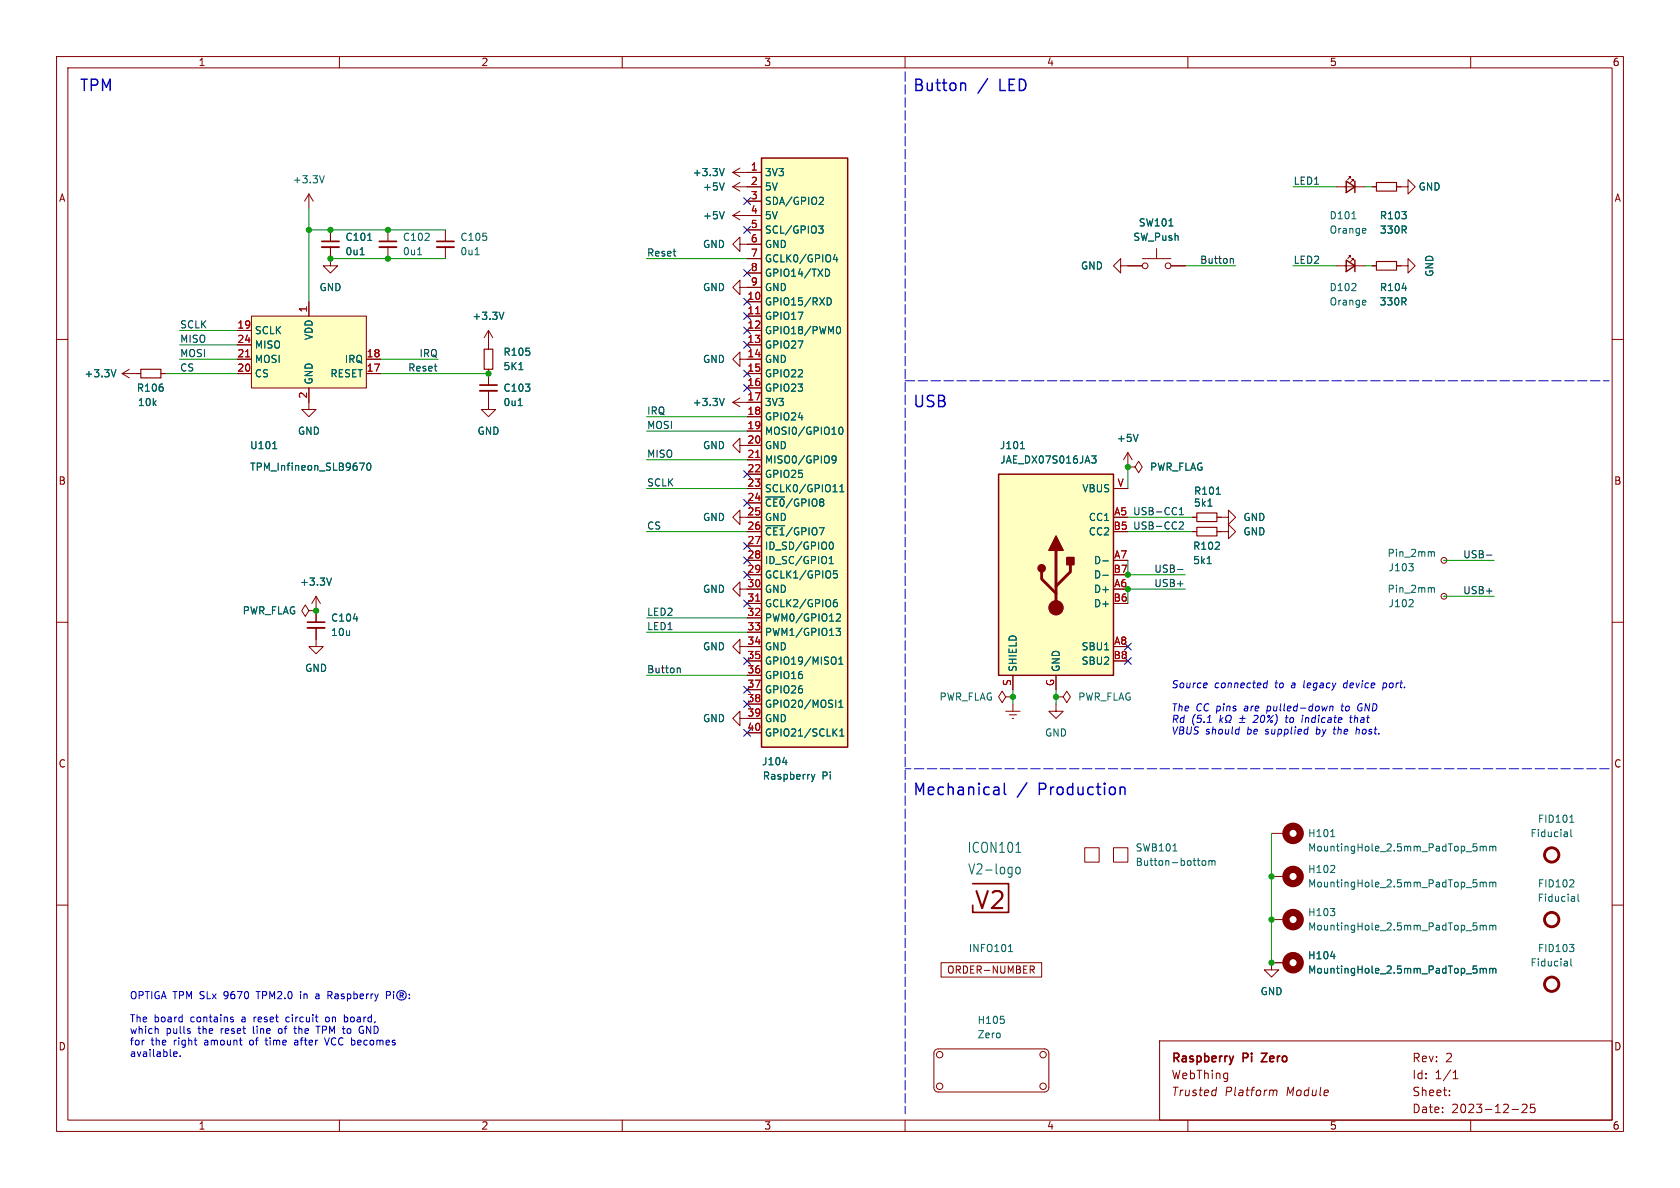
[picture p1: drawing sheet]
<svg xmlns="http://www.w3.org/2000/svg" width="297mm" height="210mm" viewBox="0 0 297 210" stroke-linecap="round" stroke-linejoin="round" font-family="sans-serif">
<g fill="none" stroke="#840000" stroke-width=".18">
<path d="M10 10h277v190h-277zM12 12h273v186h-273zM60 10v2M110 10v2M160 10v2M210 10v2M260 10v2M54.6 34.3l-.8 1.3M54.6 34.3v2.5M54.6 34.3l.8 1.3M129.5 30.5h5.1M129.5 33h5.1"/>
<path d="M129.5 38.1h5.1M129.5 38.1l1.3 .8M129.5 30.5l1.3 .7M129.5 33l1.3 .8M130.8 37.3l-1.3 .8M130.8 29.7l-1.3 .8M130.8 32.3l-1.3 .7M132.1 35.6h2.5M236.2 33h5.1M238.8 31.5v-.3h-.3h.3l-.5 .6M239.3 32v-.2h-.3h.3l-.5 .5M242.6 33h.7"/>
<path d="M246.9 33h2v-1.2l1.3 1.2-1.3 1.3v-1.3M10 60h2M41.9 58.4h2.5M44.4 55.9h20.4v12.7h-20.4zM54.6 53.3v2.6M58.4 43.7v3.3h1.3l-1.3 1.3-1.3-1.3h1.3M58.4 40.6v2.1M68.6 40.6v2.1M68.6 43.7v2M78.7 40.6v2.1M78.7 43.7v2M86.4 58.4v3.3"/>
<path d="M86.4 58.4l-.8 1.3M86.4 58.4l.7 1.3M130.8 43.2v-1.3l-1.3 1.3 1.3 1.3v-1.3h3.8M130.8 50.8v-1.3l-1.3 1.3 1.3 1.3v-1.3h3.8M132.1 53.3h2.5M132.1 55.9h2.5M132.1 58.4h2.5M132.1 40.6h2.5M132.1 45.7h2.5M132.1 48.3h2.5M198.1 47v-1.3l-1.3 1.3 1.3 1.3v-1.3h3.8M201.9 45.7h5.1"/>
<path d="M204.5 43.9v1.8M207 47h2.5M236.2 47h5.1M238.8 45.5v-.3h-.3h.3l-.5 .5M239.3 46v-.3h-.3h.3l-.5 .5M242.6 47h.7M246.9 47h2v-1.3l1.3 1.3-1.3 1.3v-1.3M285 60h2M21.6 66l1.3 .8M21.6 66h3.3M22.9 65.3l-1.3 .7M28.4 66h.8"/>
<path d="M41.9 66h2.5M41.9 61h2.5M41.9 63.5h2.5M54.6 68.6v3.8h1.3l-1.3 1.3-1.3-1.3h1.3M64.8 66h2.5M64.8 63.5h2.5M86.4 69.1v3.3h1.2l-1.2 1.3-1.3-1.3h1.3M86.4 65.3v2.8M129.5 71.1h5.1M129.5 71.1l1.3 .8M130.8 78.7v-1.2l-1.3 1.2 1.3 1.3v-1.3h3.8M130.8 63.5v-1.3l-1.3 1.3 1.3 1.3v-1.3h3.8"/>
<path d="M130.8 70.4l-1.3 .7M132.1 66h2.5M132.1 61h2.5M132.1 68.6h2.5M132.1 73.7h2.5M132.1 76.2h2.5M130.8 91.4v-1.2l-1.3 1.2 1.3 1.3v-1.3h3.8M132.1 86.4h2.5M132.1 81.3h2.5M132.1 83.8h2.5M132.1 88.9h2.5M132.1 94h2.5"/>
<path d="M132.1 96.5h2.5M132.1 99.1h2.5M196.8 86.4h2.6M199.4 82.6h1.3l.6-1.1 .6 1.1-.6 1-.6-1M199.4 82.6h.1M199.4 80l-.8 1.3M199.4 80v2.6M199.4 80l.8 1.3M210.8 91.4h.8M210.8 94h.8M215.1 91.4h2.1v-1.2l1.2 1.2-1.2 1.3v-1.3M215.1 94h2.1v-1.3l1.2 1.3-1.2 1.3v-1.3"/>
<path d="M255.3 99.1h.1M10 110h2M54.6 108l-.6-1.1-.7 1.1 .7 1 .6-1h1.3M55.9 111v3.3h1.2l-1.2 1.3-1.3-1.3h1.3M55.9 108h.1M55.9 105.4v4.6M55.9 105.4l-.8 1.3M55.9 105.4l.7 1.3M130.8 114.3v-1.3l-1.3 1.3 1.3 1.3v-1.3h3.8M130.8 104.1v-1.2l-1.3 1.2 1.3 1.3v-1.3h3.8M132.1 101.6h2.5M132.1 106.7h2.5"/>
<path d="M132.1 109.2h2.5M132.1 111.8h2.5M132.1 116.8h2.5M132.1 119.4h2.5M179.1 119.4v2.5M186.7 119.4v2.5M255.3 105.4h.1M285 110h2M130.8 127v-1.3l-1.3 1.3 1.3 1.3v-1.3h3.8M132.1 121.9h2.5M132.1 124.5h2.5M132.1 129.5h2.5"/>
<path d="M177.8 123.2l-.6-1-.7 1 .7 1 .6-1h1.3M177.8 125.7h2.5M178.4 126.4h1.3M178.9 127h.3M179.1 123.2h.1M179.1 124.5v1.2M186.7 124.5v1.2h1.3l-1.3 1.3-1.3-1.3h1.3M186.7 123.2h1.3l.6-1 .6 1-.6 1-.6-1M186.7 123.2h.1M10 160h2M191.8 149.9h2.5v2.5h-2.5zM196.8 149.9h2.6v2.5h-2.6z"/>
<path d="M224.8 154.9h2.5M224.8 147.3h2.5M285 160h2M166.4 170.2h17.7v2.5h-17.7zM182.1 170.8h.5l.2 .2-.1 .4h-.6M182.4 171.4l.4 .6M224.8 162.6h2.5M227.3 170.2h-2.5v1.3h1.3l-1.3 1.2-1.3-1.2h1.3M60 198v2M110 198v2M160 198v2M165.3 185.6l.6-.2h18.8a.77 .77 0 0 1 .7 .8v6.1a.78 .78 0 0 1-.7 .7h-18.8a.76 .76 0 0 1-.8-.7v-6.1z"/>
<path d="M205 184h80v14h-80zM210 198v2M215.1 192.2l-.2 1.5M224.9 192.7l.2 .2M225.1 192.9l-.1 .8M225.1 192.9a.38 .38 0 0 1 .6-.1v.9M256.2 193.6v.1M256.2 192.8v.1M256.9 190.7h.8M256.9 189.6l.4-.4v1.5M260 198v2M267.3 196.1h1.2"/>
<path d="M269.1 195.3l.6-.1 .2 .1 .1 .3-1 1.1h1M271.3 195.2h-.7l-.1 .7 .2-.1h.5l.2 .3-.1 .5-.2 .1-.6-.1"/>
<circle cx="202.4" cy="47" r=".51"/>
<circle cx="206.5" cy="47" r=".51"/>
<circle cx="255.3" cy="99.1" r=".51"/>
<circle cx="255.3" cy="105.4" r=".51"/>
<circle cx="166.1" cy="186.4" r=".57"/>
<circle cx="166.1" cy="192" r=".57"/>
<circle cx="184.4" cy="186.4" r=".57"/>
<circle cx="184.4" cy="192" r=".57"/>
</g>
<path d="M56.9 42.7h3M67.1 42.7h3M77.2 42.7h3.1M84.8 68.1h3.1M54.4 110h3M172 156.2h6.3v5.1h-6.3v-1.3M218.1 186.7l-.4 1M223 186.2h1l-1 1.5h1" fill="none" stroke="#840000" stroke-width=".3"/>
<g fill="none" stroke="#840000" stroke-width="1.3">
<circle cx="228.6" cy="147.3" r="1.27"/>
<circle cx="228.6" cy="154.9" r="1.27"/>
<circle cx="228.6" cy="162.6" r="1.27"/>
<circle cx="228.6" cy="170.2" r="1.27"/>
</g>
<g fill="none" stroke="#006464" stroke-width=".18">
<path d="M57.3 31.1l-.4 1.2M128 37.4l-.4 1.3M128 29.8l-.4 1.3M128 32.3l-.4 1.3M144.7 39.9h.8l-.4 .5 .3 .2 .1 .4-.2 .2h-.4M145 34.9h.4l.2 .3-.8 .9h.8M206.6 39.9h.8M239 38.7h.7M63.7 45h.7M65 42.5h.7M73.8 45h.8M84 45h.7"/>
<path d="M89.1 55.2l-.4 1.3M145.9 47.6a.64 .64 0 0 1 .8 .6 .64 .64 0 0 1-.8 .6M146.2 52.6a.64 .64 0 0 1 .8 .7 .64 .64 0 0 1-.8 .6M147.6 45l-.3 .9h.8M147.9 58.2l.1-.3 .2-.2a.68 .68 0 0 1 .4 .7 .68 .68 0 0 1-.4 .6l-.2-.1-.1-.4M147.9 45.5v.8M241.3 40.4l.2 .3-.6 .1M241.3 53.1l.2 .3-.6 .1M241.4 41.2h-.1M241.4 53.9h-.1M247.9 51h.8M20.5 65.3l-.4 1.3"/>
<path d="M48.2 79.3h.7M91.6 71.7h.7M91.7 65.3h.8M128 70.4l-.4 1.3M148.5 75.6l.1-.1a.68 .68 0 0 1 .4 .6 .68 .68 0 0 1-.4 .7 .84 .84 0 0 1-.1-1.2zM180.4 79.3h.7M201.2 76.8l-.4 1.2M63.6 81.9h.8l-.5 1.2M65 82l.1-.1a.68 .68 0 0 1 .5 .6 .68 .68 0 0 1-.5 .6l-.1-.1-.2-.4zM135.4 87.9h3.3M135.4 92.9h3.3M146.6 99.6h.7"/>
<path d="M146.6 98.7l.4-.3v1.2M146.8 95.9l.1-.1a.68 .68 0 0 1 .4 .7 .68 .68 0 0 1-.4 .6l-.1-.1M147.3 86.9h.7M147.8 81.1l-.2 .3-.4-.1-.1-.2 .1-.4 .4-.1 .1 .1a.84 .84 0 0 1-.3 1.2h-.2M148.5 86.9h.7M148.5 86l.3-.3v1.2M193 80.6h.8l-.5 .5 .4 .1v.5l-.2 .2-.5-.1M195 99.2h.9M213.4 99.6h.7M213.6 89.5h.7M215 87.4h.7M249.1 99.6h.7l-.4 .5"/>
<path d="M253.1 97.6h.4l.1 .8M58.6 102.2l-.4 1.2M62.5 109.4h.7M147.3 106.7l.3-.2h.2l.2 .2v.3l-.2 .3-.4-.1-.1-.2M147.7 116.3v.9M147.8 111.1h.8l-.4 .5 .3 .1v.5l-.1 .1h-.5M147.9 108.7l.5-.2 .2 .4-.8 .9h.8M147.9 106l-.3 .1-.3 .4M148 100.9h-.6l-.1 .6 .2-.1 .4 .1 .1 .1v.5l-.2 .1-.5-.1M148.3 117.4h.7M148.3 116.5l.4-.4v1.3M195 101.7h.9"/>
<path d="M249.7 106.1l.1 .1v.3l-.7 .8h.7M249.7 100.2l.1 .2-.1 .4M253.1 103.9h.4l.1 .8M138.4 134.8h.7M143.4 136.9l.4 .8M143.8 137.7l-.4 .5M144.1 136.9l-.3 .8M147.4 129.4l.6 .7M148 128.8l-.7 .8M148.3 124.1l.4-.3v1.2M148.3 125h.7M148.5 129.2l.3-.4v1.3"/>
<path d="M148.5 130.1h.7M179.6 150.7h.9M179.7 153.4a.39 .39 0 0 1 .7 .2v.5a.4 .4 0 0 1-.4 .4 .4 .4 0 0 1-.4-.4v-.5zM207.4 150.4h.7M212.6 152.2l.3-.1 .3 .3v.3l-.3 .3-.3-.1-.1-.2zM213.7 152.3l.4-.2 .2 .2M213.7 152.1v.9M214.3 152.3l.1-.2 .3 .1 .1 .8M214.3 152.3v.7M235.2 154.2h.8M235.2 147.9h.8M235.9 153.1v.4"/>
<path d="M260.5 155.5h.6M260.5 149.2h.6M261 149.7l.1 .2-.1 .5M261 156.1l.1 .1-.1 .5M261.7 149.6v.8M261.7 155.9v.9M261.7 156.1l.3-.2 .2 .2M261.7 149.7l.3-.1 .2 .2M262.2 149.8v.6M262.2 156.1v.7M262.2 149.8l.2-.2 .3 .1 .1 .7M262.2 156.1l.2-.2 .3 .1 .1 .8"/>
<path d="M263.4 149.6v.8M263.4 155.9v.9M263.4 156.1l.3-.2 .2 .2M263.4 149.7l.3-.1 .2 .2M263.9 149.8v.6M263.9 156.1v.7M263.9 149.8l.2-.2 .3 .1 .1 .7M263.9 156.1l.2-.2 .3 .1 .1 .8M277 147.1l.1 .8M277.1 147.8l-.1 .1M277.1 147.4h-.1M277.5 145.4h.7"/>
<path d="M277.7 146.6v1.1l.2 .2M277.8 144.3l.1-.2v1.3M278.1 155.6l.1 .2v.3l-.7 .7h.7M278.3 158.5l.1 .8M278.4 159.3h-.1M278.4 158.8h-.1M279 158.1v1l.2 .2M178.3 168.2h.7M178.5 167.1l.1-.2v1.3M235.2 160.6h.8l-.5 .5M235.2 169.1h.8M235.9 161.2v.5"/>
<path d="M260.5 163.1h.6M260.5 170.8h.6M261 163.7l.1 .2-.1 .4M261 171.3l.1 .2-.1 .5M261.7 163.7l.3-.1 .2 .1M261.7 163.6v.8M261.7 171.2v.8M261.7 171.3l.3-.1 .2 .2M262.2 163.7l.2-.1h.3l.1 .8M262.2 163.7v.7M262.2 171.4v.6M262.2 171.4l.2-.2h.3l.1 .8"/>
<path d="M263.4 163.7l.3-.1 .2 .1M263.4 163.6v.8M263.4 171.2v.8M263.4 171.3l.3-.1 .2 .2M263.9 163.7l.2-.1h.3l.1 .8M263.9 163.7v.7M263.9 171.4v.6M263.9 171.4l.2-.2h.3l.1 .8M277 170l.1 .8M277.1 170.7l-.1 .1M277.1 170.2l-.1 .1M277.5 166.9h.7l-.4 .5"/>
<path d="M277.7 169.5v1.1l.2 .2M278.1 167.5l.1 .2-.1 .5M177.5 180.3v.5"/>
</g>
<g fill="none" stroke="#840000" stroke-width=".51">
<path d="M186.7 97.3v10.1M189.2 99.8v1.3l-2.5 2.5M184.1 101.1v1.3l2.6 2.5"/>
<circle cx="274.3" cy="151.1" r="1.27"/>
<circle cx="274.3" cy="162.6" r="1.27"/>
<circle cx="274.3" cy="174" r="1.27"/>
</g>
<path d="M56.9 43.7h3M67.1 43.7h3M77.2 43.7h3.1M84.8 69.1h3.1M54.4 111h3" fill="none" stroke="#840000" stroke-width=".33"/>
<g fill="#ffffc2" stroke="#ffffc2" stroke-width=".18">
<path d="M176.5 83.8h20.3v35.6h-20.3z"/>
<path d="M134.6 27.9h15.3v104.2h-15.3z"/>
<path d="M44.4 55.9h20.4v12.7h-20.4z"/>
</g>
<path d="M134.6 27.9h15.3v104.2h-15.3zM238 32l1.5 1-1.5 1zM239.5 32v2M238 46l1.5 1-1.5 1zM239.5 46v2M176.5 83.8h20.3v35.6h-20.3z" fill="none" stroke="#840000" stroke-width=".25"/>
<g fill="#840000" stroke="#840000" stroke-width=".25">
<path d="M186.7 94.7l1.3 2.6h-2.6z"/>
<path d="M188.6 98.6h1.3v1.2h-1.3z"/>
<circle cx="184.1" cy="100.5" r=".63"/>
</g>
<circle cx="186.7" cy="107.4" r="1.27" fill="#840000" stroke="#840000" stroke-width=".18"/>
<path d="M133.6 55.5h.7M43.4 63.1h.7M133.6 80.9h.7M133.6 106.3h.7" fill="none" stroke="#a90000" stroke-width=".18"/>
<path d="M243.3 32.3h3.6v1.5h-3.6zM243.3 46.2h3.6v1.6h-3.6zM24.9 65.3h3.5v1.5h-3.5zM85.6 61.7h1.5v3.6h-1.5zM211.6 93.2h3.5v1.5h-3.5zM211.6 90.7h3.5v1.5h-3.5z" fill="none" stroke="#840000" stroke-width=".2"/>
<path d="M217.7 45.7l.3 .2v.6M208.5 91h.7M208.5 90.1l.3-.4v1.3M208.5 92.4l.5-.1 .2 .3-.8 .9h.8M262.8 98.1h1M119.9 118.1l.4 .2v.6M208.2 100.7h.9" fill="none" stroke="#0f0f0f" stroke-width=".18"/>
<g fill="none" stroke="#0000c2" stroke-width=".18">
<path d="M208.2 120.4l-.5-.1-.2 .3 .1 .3 .5 .2-.1 .4-.2 .1-.4-.1M208.7 120.9l.2-.2 .3 .2v.4l-.1 .2-.3 .1-.2-.1zM209.9 120.7l-.1 .8 .3 .1 .2-.1M210.4 120.7l-.1 .9M211 120.7l-.1 .9M211.4 120.7l-.4 .3M212.3 120.8h-.4l-.2 .5 .2 .3 .4-.1M212.8 121.2l.6-.2v-.2h-.5l-.2 .6 .2 .2 .4-.1M215.8 126.4l-.2 1.3M215.8 127.2l.3 .5M216.2 126.9l-.5 .5M216.7 126.8v.3l.2 .4v.2h-.3"/>
<path d="M217.7 126.8a.58 .58 0 0 1-.4 .7v.2h.3M219.1 127.7h.9M219.1 128.5l-.1 1.3M219.2 127h.9M219.7 126.5l-.1 1M221.9 126.4l-.2 .2M222.2 126.4l.2 .3-.1 .3-.8 .7h.8M223.2 126.4a.82 .82 0 0 0-.1 1.3 .75 .75 0 0 0 .2-1.3M223.5 120.8h.5M223.9 121.5l-.3 .1M224.1 120.3l-.2 1.3M224.7 127.4h.2v.3h-.3z"/>
<path d="M225.1 126.4l-1.1 1.3M225.8 126.8v.6l-.4 .7M227.2 126.9h.5M227.5 126.4l-.2 1.1 .3 .2M230.2 126.9l-.1 .8M234.7 124.8l-.4 .9M235.1 124.9l.2-.1 .3 .1v.8M235.1 124.8l-.1 .9M235.7 128.9h.5M235.9 128.5l-.1 1.1 .3 .2M237.1 124.8h.5M237.3 124.4l-.1 1.1 .3 .2"/>
<path d="M237.7 120.8l-.2 .5 .2 .3M238.6 126.9h.5M238.8 126.4l-.1 1.1 .3 .2M239.9 128.5l-.2 1.3M240.2 128.9l-.4 .1M240.5 124.4a.65 .65 0 0 0-.5 .6 .65 .65 0 0 0 .5 .7M244.5 121.5l.3 .1M244.6 120.7l-.2 1.3M244.9 120.7l-.3 .1M40.9 179.8l.3 .1M50.8 179.8l-.3 .2v.4l.3 .2M53.1 175.3v.1"/>
<path d="M53.1 175.7v.8M56.2 175.7l-.3 .1M56.3 176.1h-.3l-.2 .1 .1 .3h.4M58 175.3h.6M58 179.8l-.3 .1-.1 .1v.5l.4 .1M58.3 175.9l.4 .6M58.6 175.9h-.6M60.9 179.9l.3-.1 .2 .1M68.3 175.9h.6l.1-.2v-.3l-.7-.1v1.2M69.6 175.3v.1M69.6 175.7v.8M70.7 176l.5-.1v-.3l-.5-.1v.9"/>
<path d="M71 176l.3 .4M72.4 176.4v.1M72.4 175.8v.1M27.8 181.8l.2 .2v.7M30.8 186.7h.4M30.8 186l.3-.1 .2 .3-.6 .1M31.8 186.7v.1M33.5 182.3l.2 .1-.2 .3M33.5 181.8l.1 .1M40.9 180.2l.3 .1 .1 .2-.2 .1h-.2M46.8 183.9h.5M47 183.5l.1 1.2"/>
<path d="M49.3 181.9l-.1 .2 .1 .5M51.9 181.8h.5M52.1 181.4v1.1l.3 .2M52.5 183.9h-.4M52.5 184.2h-.3l-.2 .2 .1 .3h.4M55.9 181.4h.7M56.2 181.4v1.3M57.4 183.5l.4 1.2 .4-1.2M61.4 180.5l-.2 .1h-.3M64 182.1h.3v.5l-.4 .1"/>
<circle cx="71" cy="175.9" r=".85"/>
</g>
<path d="M177.6 138.5v1.7l.2 .3" fill="none" stroke="#0000c2" stroke-width=".25"/>
<path d="M160 12.7v184.2M160 67.3h124.5M284.5 135.9h-124.5" fill="none" stroke="#0000c2" stroke-width=".18" stroke-dasharray="1.7 .6"/>
<g fill="none" stroke="#009600" stroke-width=".18">
<path d="M54.6 36.8v16.5M228.6 33h7.6M241.3 33h1.3M31.7 58.4h10.2M54.6 40.6h24.1M58.4 45.7h20.3M114.3 45.7h17.8M209.5 47h8.9M228.6 47h7.6M241.3 47h1.3M29.2 66h12.7M31.7 61h10.2"/>
<path d="M31.7 63.5h10.2M67.3 66h19.1M67.3 63.5h10.2M114.3 76.2h17.8M114.3 73.7h17.8M114.3 94h17.8M114.3 81.3h17.8M114.3 86.4h17.8M199.4 94h11.4M199.4 82.6v3.8M199.4 99.1v2.5h10.1M199.4 91.4h11.4"/>
<path d="M255.3 99.1h8.9M114.3 109.2h17.8M114.3 111.8h17.8M114.3 119.4h17.8M209.5 104.1h-10.1v2.6M255.3 105.4h8.9M179.1 121.9v2.6M186.7 121.9v2.6M224.8 147.3v22.9"/>
</g>
<g fill="none" stroke="#000084" stroke-width=".18">
<path d="M131.5 35l1.2 1.2M132.7 35l-1.2 1.2M131.5 47.7l1.2 1.2M131.5 40l1.2 1.2M131.5 57.8l1.2 1.2M131.5 55.3l1.2 1.2M131.5 52.7l1.2 1.2M132.7 47.7l-1.2 1.2M132.7 40l-1.2 1.2M132.7 57.8l-1.2 1.2M132.7 55.3l-1.2 1.2M132.7 52.7l-1.2 1.2"/>
<path d="M131.5 65.4l1.2 1.2M131.5 68l1.2 1.2M131.5 60.4l1.2 1.2M132.7 65.4l-1.2 1.2M132.7 68l-1.2 1.2M132.7 60.4l-1.2 1.2M131.5 95.9l1.2 1.2M131.5 83.2l1.2 1.2M131.5 88.3l1.2 1.2M131.5 98.5l1.2 1.2M132.7 95.9l-1.2 1.2M132.7 83.2l-1.2 1.2"/>
<path d="M132.7 88.3l-1.2 1.2M132.7 98.5l-1.2 1.2M131.5 116.2l1.2 1.2M131.5 101l1.2 1.2M131.5 106.1l1.2 1.2M132.7 116.2l-1.2 1.2M132.7 101l-1.2 1.2M132.7 106.1l-1.2 1.2M198.8 116.2l1.2 1.2M198.8 113.7l1.2 1.2M200 116.2l-1.2 1.2M200 113.7l-1.2 1.2"/>
<path d="M131.5 128.9l1.2 1.2M131.5 121.3l1.2 1.2M131.5 123.9l1.2 1.2M132.7 128.9l-1.2 1.2M132.7 121.3l-1.2 1.2M132.7 123.9l-1.2 1.2"/>
</g>
<g fill="#009600" stroke="#009600" stroke-width=".18">
<circle cx="54.6" cy="40.6" r=".46"/>
<circle cx="58.4" cy="40.6" r=".46"/>
<circle cx="58.4" cy="45.7" r=".46"/>
<circle cx="68.6" cy="40.6" r=".46"/>
<circle cx="68.6" cy="45.7" r=".46"/>
<circle cx="224.8" cy="170.2" r=".46"/>
<circle cx="224.8" cy="162.6" r=".46"/>
<circle cx="224.8" cy="154.9" r=".46"/>
<circle cx="199.4" cy="104.1" r=".46"/>
<circle cx="179.1" cy="123.2" r=".46"/>
<circle cx="186.7" cy="123.2" r=".46"/>
<circle cx="199.4" cy="82.6" r=".46"/>
<circle cx="199.4" cy="101.6" r=".46"/>
<circle cx="55.9" cy="108" r=".46"/>
<circle cx="86.4" cy="66" r=".46"/>
</g>
<text font-size="4.2" fill="#840000" x="172.1" y="161.2">V2</text>
<g font-size="2.8" fill="#0000c2">
<text x="14" y="16.3">TPM</text>
<text x="161.3" y="16.3">Button</text>
<text x="172.9" y="16.3">/</text>
<text x="176.9" y="16.3">LED</text>
<text x="161.3" y="72.1">USB</text>
<text x="161.3" y="140.7">Mechanical</text>
<text x="179.8" y="140.7">/</text>
<text x="183.8" y="140.7">Production</text>
</g>
<g font-size="2.5" fill="#006464">
<text x="171" y="151">ICON101</text>
<text x="171.1" y="154.8">V2-logo</text>
</g>
<g font-size="2.1" fill="#840000">
<text x="207" y="188.2">Raspberry</text>
<text x="207" y="191">WebThing</text>
<text x="219.8" y="188.2">Pi</text>
<text x="223.8" y="188.2">Zero</text>
<text x="249.6" y="188">Rev:</text>
<text x="249.6" y="191">Id:</text>
<text x="253.7" y="191">1/1</text>
<text x="255.5" y="188">2</text>
<text x="207" y="194">Trusted</text>
<text x="216.4" y="194">Platform</text>
<text x="227.4" y="194">Module</text>
<text x="249.6" y="197">Date:</text>
<text x="249.6" y="194">Sheet:</text>
<text x="256.6" y="197">2023-12-25</text>
</g>
<g font-size="1.8" fill="#840000">
<text x="35" y="11.9">1</text>
<text x="85" y="11.9">2</text>
<text x="135" y="11.9">3</text>
<text x="185" y="11.9">4</text>
<text x="235" y="11.9">5</text>
<text x="285" y="11.9">6</text>
<text x="10.3" y="35.9">A</text>
<text x="285.3" y="35.9">A</text>
<text x="10.3" y="85.9">B</text>
<text x="285.3" y="85.9">B</text>
<text x="10.3" y="135.9">C</text>
<text x="285.3" y="135.9">C</text>
<text x="167.3" y="172.3">ORDER-NUMBER</text>
<text x="10.3" y="185.9">D</text>
<text x="285.3" y="185.9">D</text>
<text x="35" y="199.9">1</text>
<text x="85" y="199.9">2</text>
<text x="135" y="199.9">3</text>
<text x="185" y="199.9">4</text>
<text x="235" y="199.9">5</text>
<text x="285" y="199.9">6</text>
</g>
<g font-size="1.8" fill="#006464">
<text x="51.7" y="32.6">+3.3V</text>
<text x="122.4" y="31.3">+3.3V</text>
<text x="124.2" y="33.9">+5V</text>
<text x="135.1" y="31.3">3V3</text>
<text x="135.1" y="33.9">5V</text>
<text x="250.7" y="33.9">GND</text>
<text x="124.2" y="39">+5V</text>
<text x="135.1" y="36.4">SDA/GPIO2</text>
<text x="135.1" y="39">5V</text>
<text x="135.1" y="41.5">SCL/GPIO3</text>
<text x="201.2" y="40.2">SW101</text>
<text x="235" y="39">D101</text>
<text x="235" y="41.5">Orange</text>
<text x="243.8" y="39">R103</text>
<text x="243.8" y="41.5">330R</text>
<text x="61" y="42.8">C101</text>
<text x="61" y="45.3">0u1</text>
<text x="71.1" y="42.8">C102</text>
<text x="71.1" y="45.3">0u1</text>
<text x="81.3" y="42.8">C105</text>
<text x="81.3" y="45.3">0u1</text>
<text x="124.2" y="44">GND</text>
<text x="135.1" y="44">GND</text>
<text x="135.1" y="46.6">GCLK0/GPIO4</text>
<text x="191" y="47.9">GND</text>
<text x="200.3" y="42.8">SW_Push</text>
<text x="56.4" y="51.7">GND</text>
<text x="124.2" y="51.7">GND</text>
<text x="135.1" y="49.1">GPIO14/TXD</text>
<text x="135.1" y="51.7">GND</text>
<text x="235" y="51.7">D102</text>
<text x="243.8" y="51.7">R104</text>
<text x="253.6" y="49" transform="rotate(-90 253.6 49)">GND</text>
<text x="45" y="59.3">SCLK</text>
<text x="83.4" y="56.7">+3.3V</text>
<text x="135.1" y="54.2">GPIO15/RXD</text>
<text x="135.1" y="56.7">GPIO17</text>
<text x="135.1" y="59.3">GPIO18/PWM0</text>
<text x="235" y="54.2">Orange</text>
<text x="243.8" y="54.2">330R</text>
<text x="45" y="64.4">MOSI</text>
<text x="45" y="61.8">MISO</text>
<text x="55.5" y="60.2" transform="rotate(-90 55.5 60.2)">VDD</text>
<text x="60.9" y="64.4">IRQ</text>
<text x="88.9" y="63.1">R105</text>
<text x="88.9" y="65.6">5K1</text>
<text x="124.2" y="64.4">GND</text>
<text x="135.1" y="61.8">GPIO27</text>
<text x="135.1" y="64.4">GND</text>
<text x="14.8" y="66.9">+3.3V</text>
<text x="24.1" y="69.4">R106</text>
<text x="24.3" y="72">10k</text>
<text x="45" y="66.9">CS</text>
<text x="55.5" y="68.1" transform="rotate(-90 55.5 68.1)">GND</text>
<text x="58.3" y="66.9">RESET</text>
<text x="88.9" y="69.4">C103</text>
<text x="88.9" y="72">0u1</text>
<text x="122.4" y="72">+3.3V</text>
<text x="135.1" y="66.9">GPIO22</text>
<text x="135.1" y="69.4">GPIO23</text>
<text x="135.1" y="72">3V3</text>
<text x="52.6" y="77.1">GND</text>
<text x="84.3" y="77.1">GND</text>
<text x="135.1" y="74.5">GPIO24</text>
<text x="135.1" y="77.1">MOSI0/GPIO10</text>
<text x="44.1" y="79.6">U101</text>
<text x="44.1" y="83.4">TPM_Infineon_SLB9670</text>
<text x="124.2" y="79.6">GND</text>
<text x="135.1" y="79.6">GND</text>
<text x="135.1" y="82.1">MISO0/GPIO9</text>
<text x="176.7" y="79.6">J101</text>
<text x="176.7" y="82.1">JAE_DX07S016JA3</text>
<text x="197.4" y="78.3">+5V</text>
<text x="203.2" y="83.4">PWR_FLAG</text>
<text x="135.1" y="84.7">GPIO25</text>
<text x="135.1" y="87.2">SCLK0/GPIO11</text>
<text x="135.1" y="89.8">~{CE0}/GPIO8</text>
<text x="191.2" y="87.2">VBUS</text>
<text x="211" y="89.8">5k1</text>
<text x="211" y="87.7">R101</text>
<text x="124.2" y="92.3">GND</text>
<text x="135.1" y="92.3">GND</text>
<text x="135.1" y="94.8">~{CE1}/GPIO7</text>
<text x="192.4" y="92.3">CC1</text>
<text x="192.4" y="94.8">CC2</text>
<text x="219.7" y="92.3">GND</text>
<text x="219.7" y="94.8">GND</text>
<text x="135.1" y="97.4">ID_SD/GPIO0</text>
<text x="135.1" y="99.9">ID_SC/GPIO1</text>
<text x="193.3" y="99.9">D-</text>
<text x="210.8" y="97.4">R102</text>
<text x="210.8" y="99.9">5k1</text>
<text x="245.2" y="98.7">Pin_2mm</text>
<text x="245.4" y="101.2">J103</text>
<text x="52.9" y="103.7">+3.3V</text>
<text x="124.2" y="105">GND</text>
<text x="135.1" y="102.5">GCLK1/GPIO5</text>
<text x="135.1" y="105">GND</text>
<text x="135.1" y="107.5">GCLK2/GPIO6</text>
<text x="193.3" y="105">D+</text>
<text x="193.3" y="107.5">D+</text>
<text x="193.3" y="102.5">D-</text>
<text x="245.2" y="105">Pin_2mm</text>
<text x="245.4" y="107.5">J102</text>
<text x="42.8" y="108.8">PWR_FLAG</text>
<text x="58.4" y="110.1">C104</text>
<text x="58.4" y="112.6">10u</text>
<text x="135.1" y="110.1">PWM0/GPIO12</text>
<text x="135.1" y="112.6">PWM1/GPIO13</text>
<text x="53.8" y="119">GND</text>
<text x="124.2" y="115.2">GND</text>
<text x="135.1" y="115.2">GND</text>
<text x="135.1" y="117.7">GPIO19/MISO1</text>
<text x="179.9" y="118.9" transform="rotate(-90 179.9 118.9)">SHIELD</text>
<text x="187.6" y="118.9" transform="rotate(-90 187.6 118.9)">GND</text>
<text x="191.1" y="115.2">SBU1</text>
<text x="191.1" y="117.7">SBU2</text>
<text x="135.1" y="120.2">GPIO16</text>
<text x="135.1" y="122.8">GPIO26</text>
<text x="135.1" y="125.3">GPIO20/MOSI1</text>
<text x="166" y="124.1">PWR_FLAG</text>
<text x="190.5" y="124.1">PWR_FLAG</text>
<text x="124.2" y="127.9">GND</text>
<text x="135.1" y="127.9">GND</text>
<text x="135.1" y="130.4">GPIO21/SCLK1</text>
<text x="184.7" y="130.4">GND</text>
<text x="134.6" y="135.5">J104</text>
<text x="134.8" y="138">Raspberry</text>
<text x="145.3" y="138">Pi</text>
<text x="231.1" y="148.2">H101</text>
<text x="270.5" y="148.2">Fiducial</text>
<text x="271.8" y="145.6">FID101</text>
<text x="200.7" y="153.3">Button-bottom</text>
<text x="200.7" y="150.7">SWB101</text>
<text x="231.1" y="150.7">MountingHole_2.5mm_PadTop_5mm</text>
<text x="231.1" y="154.5">H102</text>
<text x="231.1" y="157.1">MountingHole_2.5mm_PadTop_5mm</text>
<text x="271.7" y="159.6">Fiducial</text>
<text x="271.8" y="157.1">FID102</text>
<text x="231.1" y="164.7">MountingHole_2.5mm_PadTop_5mm</text>
<text x="231.1" y="162.2">H103</text>
<text x="171.2" y="168.5">INFO101</text>
<text x="231.1" y="172.3">MountingHole_2.5mm_PadTop_5mm</text>
<text x="231.1" y="169.8">H104</text>
<text x="270.5" y="171">Fiducial</text>
<text x="271.8" y="168.5">FID103</text>
<text x="222.8" y="176.1">GND</text>
<text x="172.7" y="183.7">Zero</text>
<text x="172.7" y="181.2">H105</text>
</g>
<g font-size="1.8" fill="#a90000">
<text x="132.6" y="30.2">1</text>
<text x="132.6" y="32.8">2</text>
<text x="132.6" y="35.3">3</text>
<text x="132.6" y="37.8">4</text>
<text x="132.6" y="40.4">5</text>
<text x="132.6" y="42.9">6</text>
<text x="132.6" y="45.5">7</text>
<text x="132" y="53.1">10</text>
<text x="132.6" y="48">8</text>
<text x="132.6" y="50.5">9</text>
<text x="41.9" y="58.2">19</text>
<text x="54.4" y="55.3" transform="rotate(-90 54.4 55.3)">1</text>
<text x="132" y="55.6">11</text>
<text x="132" y="58.2">12</text>
<text x="41.9" y="65.8">20</text>
<text x="41.9" y="63.2">21</text>
<text x="41.9" y="60.7">24</text>
<text x="64.7" y="65.8">17</text>
<text x="64.7" y="63.2">18</text>
<text x="132" y="60.7">13</text>
<text x="132" y="63.2">14</text>
<text x="132" y="65.8">15</text>
<text x="54.4" y="70.6" transform="rotate(-90 54.4 70.6)">2</text>
<text x="132" y="68.3">16</text>
<text x="132" y="70.9">17</text>
<text x="132" y="73.4">18</text>
<text x="132" y="75.9">19</text>
<text x="132" y="78.5">20</text>
<text x="132" y="81">21</text>
<text x="132" y="83.6">22</text>
<text x="132" y="86.1">23</text>
<text x="132" y="88.6">24</text>
<text x="197.5" y="86.1">V</text>
<text x="132" y="91.2">25</text>
<text x="132" y="93.7">26</text>
<text x="196.8" y="93.7">B5</text>
<text x="196.9" y="91.2">A5</text>
<text x="132" y="96.3">27</text>
<text x="132" y="98.8">28</text>
<text x="132" y="101.3">29</text>
<text x="196.8" y="101.3">B7</text>
<text x="196.9" y="98.8">A7</text>
<text x="132" y="103.9">30</text>
<text x="132" y="106.4">31</text>
<text x="196.8" y="106.4">B6</text>
<text x="196.9" y="103.9">A6</text>
<text x="132" y="109">32</text>
<text x="132" y="111.5">33</text>
<text x="132" y="114">34</text>
<text x="132" y="116.6">35</text>
<text x="132" y="119.1">36</text>
<text x="196.8" y="116.6">B8</text>
<text x="196.9" y="114">A8</text>
<text x="132" y="121.7">37</text>
<text x="132" y="124.2">38</text>
<text x="178.8" y="121.4" transform="rotate(-90 178.8 121.4)">S</text>
<text x="186.4" y="121.4" transform="rotate(-90 186.4 121.4)">G</text>
<text x="132" y="126.7">39</text>
<text x="132" y="129.3">40</text>
</g>
<g font-size="1.8" fill="#0f0f0f">
<text x="228.6" y="32.7">LED1</text>
<text x="114.3" y="45.4">Reset</text>
<text x="212.1" y="46.7">Button</text>
<text x="228.6" y="46.7">LED2</text>
<text x="31.7" y="58.1">SCLK</text>
<text x="31.7" y="60.7">MISO</text>
<text x="31.7" y="65.8">CS</text>
<text x="31.7" y="63.2">MOSI</text>
<text x="72.1" y="65.8">Reset</text>
<text x="74.1" y="63.2">IRQ</text>
<text x="114.3" y="73.4">IRQ</text>
<text x="114.3" y="75.9">MOSI</text>
<text x="114.3" y="81">MISO</text>
<text x="114.3" y="86.1">SCLK</text>
<text x="114.3" y="93.7">CS</text>
<text x="196.9" y="91.2">A5 USB-CC1</text>
<text x="200.2" y="93.7">USB-CC2</text>
<text x="204" y="101.3">USB-</text>
<text x="258.6" y="98.8">USB-</text>
<text x="204" y="103.9">USB+</text>
<text x="258.6" y="105.1">USB+</text>
<text x="114.3" y="108.9">LED2</text>
<text x="114.3" y="111.5">LED1</text>
<text x="114.3" y="119.1">Button</text>
</g>
<g font-size="1.8" fill="#0000c2">
<text x="207" y="125.8">The</text>
<text x="211.4" y="125.8">CC pins</text>
<text x="214.7" y="121.7">connected</text>
<text x="220.2" y="125.8">are</text>
<text x="224.4" y="125.8">pulled-down</text>
<text x="225.5" y="121.7">to</text>
<text x="228.5" y="121.7">a</text>
<text x="230.9" y="121.7">legacy</text>
<text x="237.8" y="125.8">to</text>
<text x="238.1" y="121.7">device</text>
<text x="240.8" y="125.8">GND</text>
<text x="245.3" y="121.7">port.</text>
<text x="207" y="127.9">Rd (5.1</text>
<text x="207" y="129.9">VBUS should</text>
<text x="220.5" y="129.9">be</text>
<text x="223.9" y="129.9">supplied</text>
<text x="227.9" y="127.9">to</text>
<text x="231" y="127.9">indicate</text>
<text x="233.1" y="129.9">by</text>
<text x="236.4" y="129.9">the</text>
<text x="239.7" y="127.9">that</text>
<text x="240.5" y="129.9">host.</text>
<text x="22.9" y="176.7">OPTIGA TPM SLx</text>
<text x="39.9" y="176.7">9670</text>
<text x="45.9" y="176.7">TPM2.0</text>
<text x="53.8" y="176.7">in</text>
<text x="56.7" y="176.7">a</text>
<text x="59" y="176.7">Raspberry</text>
<text x="22.9" y="180.8">The</text>
<text x="22.9" y="182.8">which</text>
<text x="22.9" y="184.9">for</text>
<text x="26.7" y="184.9">the</text>
<text x="27.2" y="180.8">board</text>
<text x="29.4" y="182.8">pulls</text>
<text x="30.8" y="184.9">right</text>
<text x="33.8" y="180.8">contains</text>
<text x="35.2" y="182.8">the</text>
<text x="36.4" y="184.9">amount</text>
<text x="39.3" y="182.8">reset</text>
<text x="43" y="180.8">a</text>
<text x="44.6" y="184.9">of</text>
<text x="45.2" y="182.8">line</text>
<text x="45.3" y="180.8">reset</text>
<text x="47.6" y="184.9">time</text>
<text x="49.9" y="182.8">of</text>
<text x="51.2" y="180.8">circuit</text>
<text x="52.9" y="184.9">after</text>
<text x="52.9" y="182.8">the</text>
<text x="57.1" y="182.8">TPM to</text>
<text x="58.4" y="180.8">on</text>
<text x="58.6" y="184.9">VCC becomes</text>
<text x="61.9" y="180.8">board,</text>
<text x="65" y="182.8">GND</text>
<text x="22.9" y="186.9">available.</text>
</g>
</svg>
